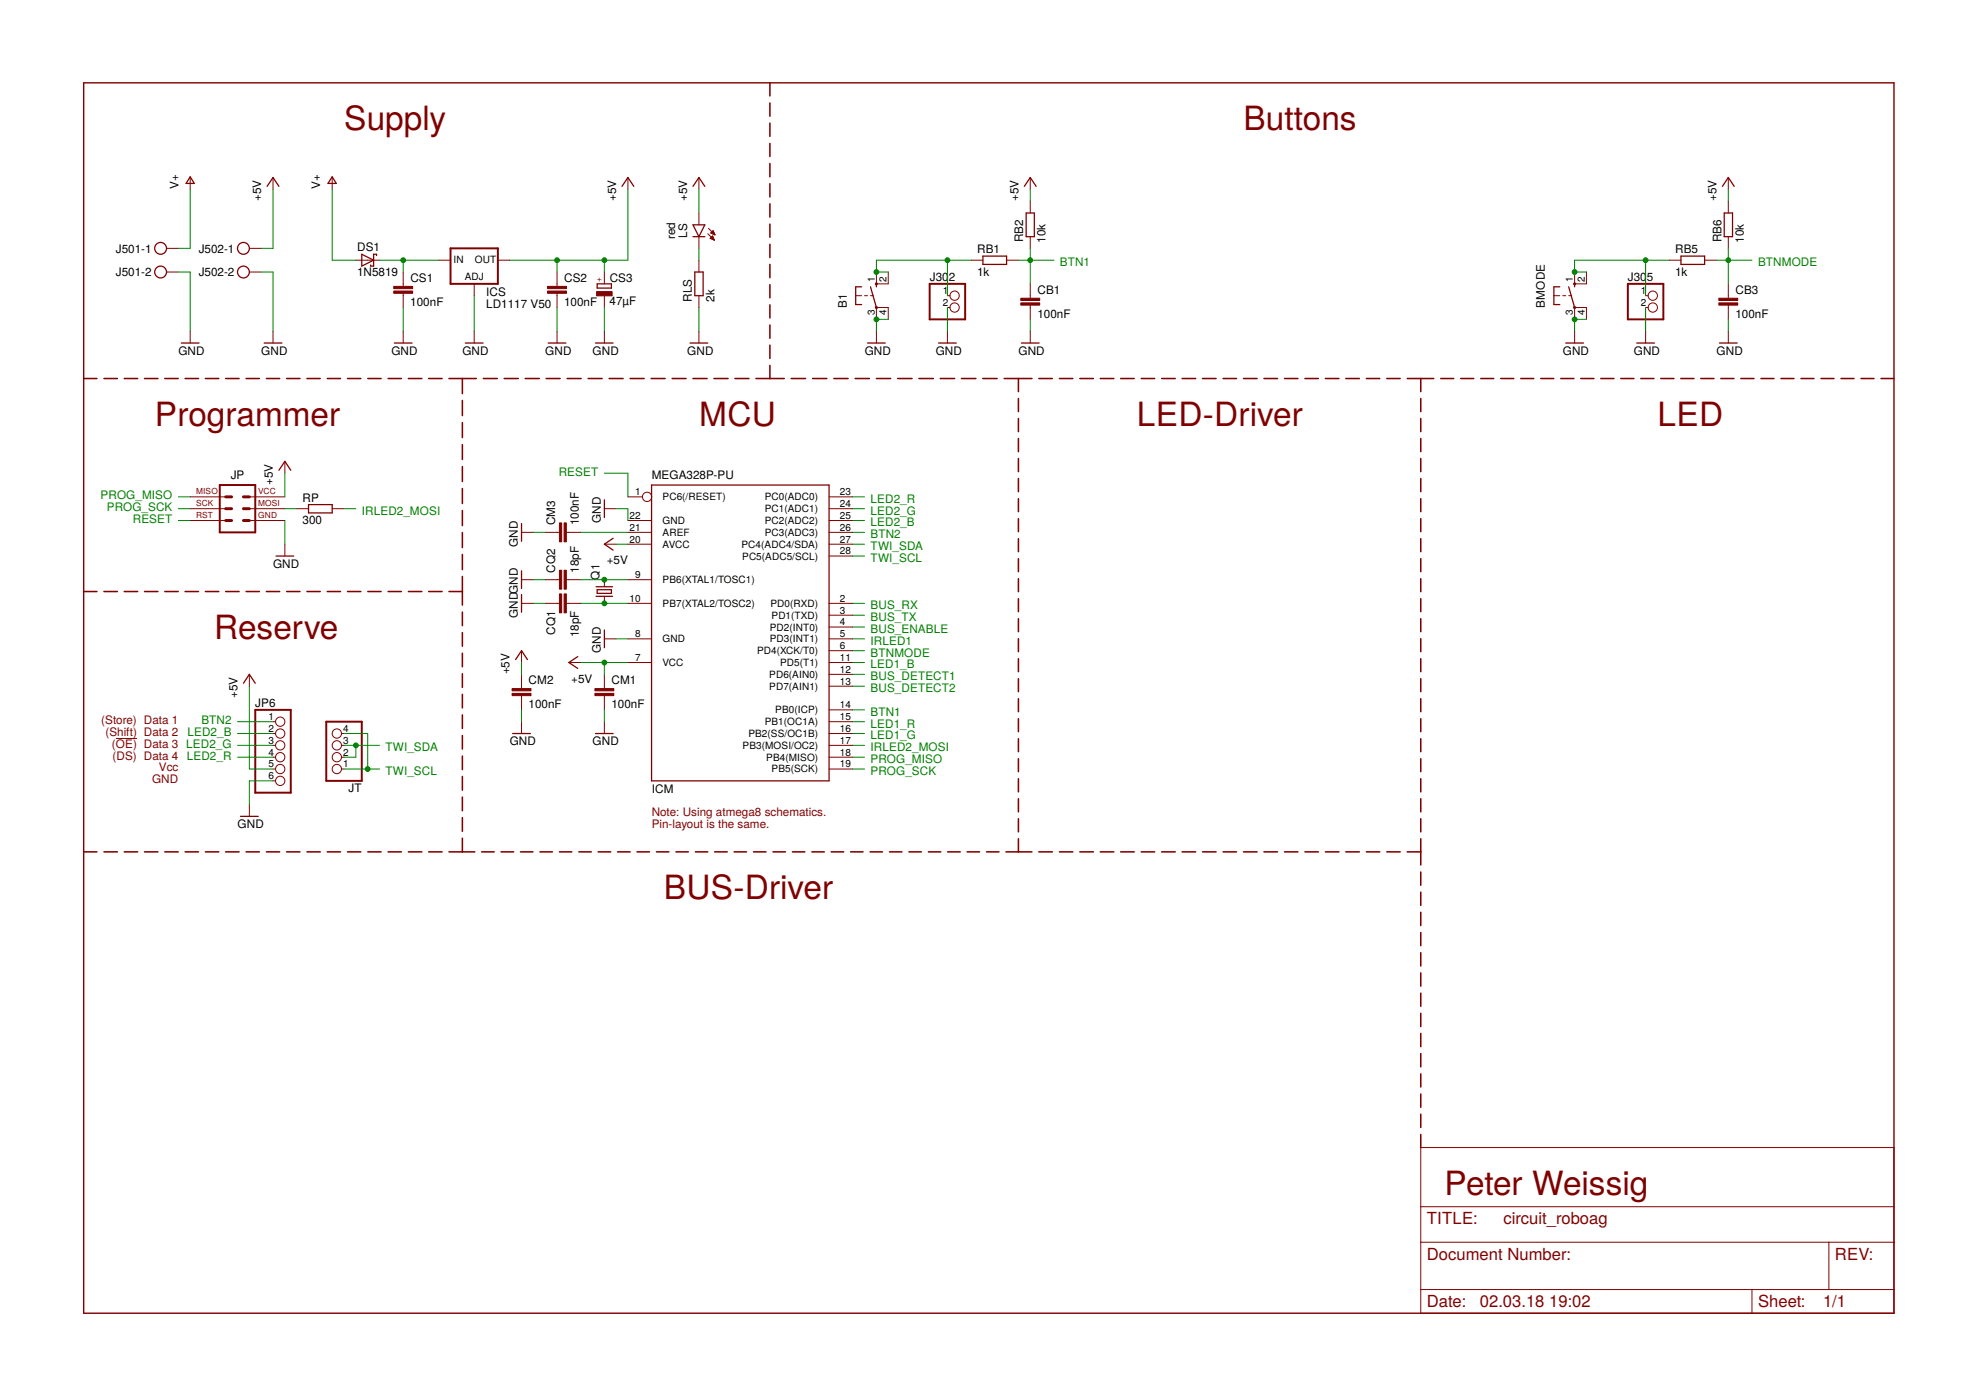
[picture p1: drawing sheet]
<svg xmlns="http://www.w3.org/2000/svg" width="297mm" height="210mm" viewBox="0 0 297 210" stroke-linecap="round" stroke-linejoin="round" font-family="sans-serif">
<g fill="none" stroke="#800000" stroke-width=".23">
<path d="M115.7 12.4v2M115.7 15.5v2M115.7 18.5v2M115.7 21.5v2M115.7 24.6v2M115.7 27.6v2M115.7 30.6v2M115.7 33.7v1.9M115.7 36.7v2M115.7 39.7v2M12.6 56.9h2M15.6 56.9h2"/>
<path d="M18.7 56.9h2M21.7 56.9h2M24.8 56.9h2M27.8 56.9h2M30.9 56.9h2M33.9 56.9h2M37 56.9h2M40 56.9h2M43.1 56.9h2M46.1 56.9h2M49.2 56.9h2M52.2 56.9h2"/>
<path d="M55.3 56.9h2M58.3 56.9h2M61.4 56.9h2M64.4 56.9h2M67.5 56.9h4.1M69.5 56.9v2.2M72.6 56.9h2.1M75.8 56.9h2.1M78.9 56.9h2.1M82.1 56.9h2.1M85.2 56.9h2.1M88.4 56.9h2.1"/>
<path d="M91.5 56.9h2.1M94.7 56.9h2.1M97.8 56.9h2.1M101 56.9h2.1M104.1 56.9h2.1M107.3 56.9h2.1M110.4 56.9h2.1M113.6 56.9h4.2M115.7 42.8v1.9M115.7 45.8v2M115.7 48.8v2M115.7 51.9v1.9"/>
<path d="M115.7 54.9v2M118.9 56.9h2.1M122.1 56.9h2.1M125.3 56.9h2.1M128.5 56.9h2.1M131.7 56.9h2.1M134.9 56.9h2.1M138.1 56.9h2.1M141.3 56.9h2.1M144.5 56.9h2.1M147.7 56.9h2.1M150.9 56.9h4.1"/>
<path d="M153 56.9v1.9M153 59.9v1.9M156.1 56.9h2M159.2 56.9h2M162.2 56.9h2.1M165.3 56.9h2M168.4 56.9h2M171.5 56.9h2M174.5 56.9h2.1M177.6 56.9h2M180.7 56.9h2M183.8 56.9h2"/>
<path d="M186.8 56.9h2.1M189.9 56.9h2M193 56.9h2M196.1 56.9h2M199.1 56.9h2.1M202.2 56.9h2M205.3 56.9h2M208.4 56.9h2M211.4 56.9h4M213.5 56.9v1.9M213.5 59.9v1.9M216.5 56.9h1.9"/>
<path d="M219.5 56.9h1.9M222.5 56.9h1.9M225.5 56.9h1.9M228.5 56.9h1.9M231.5 56.9h1.9M234.5 56.9h2M237.5 56.9h2M240.5 56.9h2M243.5 56.9h2M246.5 56.9h2M249.5 56.9h2M252.5 56.9h2"/>
<path d="M255.5 56.9h2M258.6 56.9h1.9M261.6 56.9h1.9M264.6 56.9h1.9M267.6 56.9h1.9M270.6 56.9h1.9M273.6 56.9h1.9M276.6 56.9h2M279.6 56.9h2M282.6 56.9h2M69.5 60.2v2.2M69.5 63.5v2.2"/>
<path d="M69.5 66.8v2.2M69.5 70.1v2.2M69.5 73.4v2.2M69.5 76.7v2.3M153 62.9v2M153 65.9v2M153 68.9v2M153 71.9v2M153 74.9v2M153 77.9v2M213.5 62.9v2M213.5 65.9v2"/>
<path d="M213.5 68.9v2M213.5 71.9v2M213.5 74.9v2M213.5 77.9v2M12.6 88.9h2M15.6 88.9h2M18.7 88.9h2M21.7 88.9h2M24.8 88.9h2M27.8 88.9h2M30.9 88.9h2M33.9 88.9h2"/>
<path d="M37 88.9h2M40 88.9h2M43.1 88.9h2M46.1 88.9h2M49.2 88.9h2M52.2 88.9h2M55.3 88.9h2M58.3 88.9h2M61.4 88.9h2M64.4 88.9h2M67.5 88.9h2M69.5 80v2.3"/>
<path d="M69.5 83.3v2.3M69.5 86.6v4.3M69.5 92v2M69.5 95.1v2M69.5 98.1v2.1M153 80.9v2M153 83.9v2M153 87v1.9M153 90v1.9M153 93v1.9M153 96v1.9M153 99v1.9"/>
<path d="M213.5 80.9v2M213.5 83.9v2M213.5 87v1.9M213.5 90v1.9M213.5 93v1.9M213.5 96v1.9M213.5 99v1.9M69.5 101.2v2.1M69.5 104.3v2.1M69.5 107.4v2.1M69.5 110.5v2M69.5 113.6v2"/>
<path d="M69.5 116.7v2M69.5 119.8v2M153 102v1.9M153 105v1.9M153 108v1.9M153 111v1.9M153 114v2M153 117v2M213.5 102v1.9M213.5 105v1.9M213.5 108v1.9M213.5 111v1.9"/>
<path d="M213.5 114v2M213.5 117v2M12.6 128h2M15.6 128h2M18.7 128h2M21.7 128h2M24.8 128h2M27.8 128h2M30.9 128h2M33.9 128h2M37 128h2M40 128h2"/>
<path d="M43.1 128h2M46.1 128h2M49.2 128h2M52.2 128h2M55.3 128h2M58.3 128h2M61.4 128h2M64.4 128h2M67.5 128h3.8M69.5 122.9v2M69.5 125.9v2.1M72.4 128h1.9"/>
<path d="M75.3 128h1.9M78.2 128h1.9M81.1 128h1.9M84.1 128h1.8M87 128h1.8M89.9 128h1.9M92.8 128h1.9M95.7 128h1.9M98.6 128h1.9M101.6 128h1.8M104.5 128h1.8M107.4 128h1.9"/>
<path d="M110.3 128h1.9M113.2 128h1.9M116.1 128h1.9M119.1 128h1.8M122 128h1.8M124.9 128h1.9M127.8 128h1.9M130.7 128h1.9M133.6 128h1.9M136.6 128h1.8M139.5 128h1.9M142.4 128h1.9"/>
<path d="M145.3 128h1.9M148.2 128h1.9M151.2 128h3.8M153 120v2M153 123v2M153 126v2M156.1 128h2M159.2 128h2M162.2 128h2.1M165.3 128h2M168.4 128h2M171.5 128h2"/>
<path d="M174.5 128h2.1M177.6 128h2M180.7 128h2M183.8 128h2M186.8 128h2.1M189.9 128h2M193 128h2M196.1 128h2M199.1 128h2.1M202.2 128h2M205.3 128h2M208.4 128h2"/>
<path d="M211.4 128h2.1M213.5 120v2M213.5 123v2M213.5 126v4M213.5 131v2M213.5 134v2M213.5 137.1v2M213.5 140.1v2M213.5 143.2v1.9M213.5 146.2v2M213.5 149.2v2M213.5 152.3v1.9"/>
<path d="M213.5 155.3v2M213.5 158.3v2M213.5 161.4v1.9M213.5 164.4v2M213.5 167.4v2M213.5 170.5v1.9"/>
</g>
<g fill="none" stroke="#800000" stroke-width=".15">
<path d="M25 37.3h1.8M28.6 26.7v1.7M37.5 37.3h1.7M41 26.7v1.7M49.9 26.7v1.7M53.5 39.1h3.5M65.9 39.1h1.8M74.8 39.1h1.8M94.3 26.7v1.7M105 26.7v1.7M105 32v1.8M105 35.6v1.7"/>
<path d="M105 39.1v1.8M106.3 35.1l1 1M106.4 34.3l1 1M106.7 35.8l.4-.3 .2 .6M106.7 35.8l.6 .3M106.7 35.8h.5M106.8 35.7h.4M106.8 35h.5M106.8 35.9h.4M106.9 35.1h.4M106.9 35.6h.2M106.9 34.9h.4"/>
<path d="M107 35.6h.1M107 34.8h.2M107 35.9h.3M107 35.5h.1M107.1 35.1h.3M107.1 34.8h.1M107.1 34.7h.1M107.1 34.7l.3 .6M107.1 34.7l-.3 .3 .6 .3M107.2 36h.1M107.2 35.2h.2M107.4 35.3h.1"/>
<path d="M145.9 39.1h1.8M151.2 39.1h1.8M154.8 26.7v1.7M154.8 30.2v1.8M154.8 35.6v1.7M250.8 39.1h1.8M256.1 39.1h1.8M259.7 26.7v1.7M259.7 30.2v1.8M259.7 35.6v1.7M25 40.9h1.8M28.6 49.8v1.7"/>
<path d="M37.5 40.9h1.7M41 49.8v1.7M60.6 40.9v2.1M60.6 44.1v2.1M60.6 49.8v1.7M71.2 42.7v1.7M71.2 49.8v1.7M83.7 40.9v2.1M83.7 44.1v2.1M83.7 49.8v1.7M90.8 40.9v1.8M90.8 44.4v1.8"/>
<path d="M90.8 49.8v1.7M105 44.4v1.8M105 49.8v1.7M128.6 44.4h.9M129.9 44.4h.4M130.8 44.4h.4M131.7 40.9v1.8h1.8v-1.8M131.7 48v-1.8h1.8v1.8M131.7 49.8v1.7M142.3 44.4h.4M142.3 46.2h.4M142.3 49.8v1.7"/>
<path d="M154.8 42.7v2.1M154.8 45.9v2.1M154.8 49.8v1.7M233.5 44.4h.9M234.8 44.4h.4M235.7 44.4h.4M236.6 40.9v1.8h1.8v-1.8M236.6 48v-1.8h1.8v1.8M236.6 49.8v1.7M247.2 44.4h.4M247.2 46.2h.4M247.2 49.8v1.7"/>
<path d="M259.7 42.7v2.1M259.7 45.9v2.1M259.7 49.8v1.7M28.6 78.2h5.3M28.6 76.4h5.3M28.6 74.7h5.3M37.5 78.2h5.3M37.5 76.4h5.3M37.5 74.7h5.3M42.8 69.3v1.8M44.6 76.4h1.8M49.9 76.4h1.8"/>
<path d="M78.4 80h1.7M81.9 80h2.1M85.1 80h2.1M90.8 76.4h1.8M94.3 78.2h3.6M94.3 80h3.6M94.3 74.7h2.2M124.6 78.2h3.5M124.6 80h3.5M124.6 76.4h3.5M124.6 74.7h3.5M42.8 81.8v1.7"/>
<path d="M78.4 90.7h1.7M78.4 87.1h1.7M78.4 97.8v1.7M81.9 90.7h2.1M81.9 87.1h2.1M85.1 90.7h2.1M85.1 87.1h2.1M85.5 99.5h1.7M90.8 96h1.8M90.8 81.8h1.8M90.8 87.1v1.1M90.8 89.6v1.1"/>
<path d="M94.3 90.7h3.6M94.3 87.1h3.6M94.3 96h3.6M94.3 99.5h3.6M94.3 81.8h3.6M124.6 90.7h3.5M124.6 96h3.5M124.6 99.5h3.5M124.6 81.8h3.5M124.6 97.8h3.5M124.6 94.2h3.5M124.6 92.4h3.5"/>
<path d="M124.6 83.5h3.5M17.4 111h3.2M37.5 101.3v1.8M41 115.5h.4M41 113.8h.4M41 112h.4M41 110.2h.4M41 108.4h.4M41 117.3h.4M51.3 115.5h.4M51.3 113.8h.4M51.3 112h.4"/>
<path d="M51.3 110.2h.4M78.4 101.3v2.2M78.4 104.5v2.2M78.4 108.4v1.8M90.8 101.3v2.2M90.8 104.5v2.2M90.8 108.4v1.8M124.6 115.5h3.5M124.6 113.8h3.5M124.6 112h3.5M124.6 110.2h3.5M124.6 108.4h3.5"/>
<path d="M124.6 106.7h3.5M124.6 103.1h3.5M124.6 101.3h3.5M37.5 120.9v1.8M213.5 172.4h71.1v24.9h-71.1zM213.5 186.6h71.1M213.5 193.8h71.1M213.5 181.3h71.1M263.2 193.8v3.5M274.8 186.6v7.2"/>
<circle cx="143.4" cy="46.2" r=".7"/>
<circle cx="143.4" cy="44.4" r=".7"/>
<circle cx="248.3" cy="44.4" r=".7"/>
<circle cx="248.3" cy="46.2" r=".7"/>
<circle cx="97.2" cy="74.7" r=".7"/>
<circle cx="42.1" cy="110.2" r=".7"/>
<circle cx="42.1" cy="113.8" r=".7"/>
<circle cx="42.1" cy="115.5" r=".7"/>
<circle cx="42.1" cy="112" r=".7"/>
<circle cx="42.1" cy="108.4" r=".7"/>
<circle cx="42.1" cy="117.3" r=".7"/>
<circle cx="50.6" cy="115.5" r=".7"/>
<circle cx="50.6" cy="113.8" r=".7"/>
<circle cx="50.6" cy="110.2" r=".7"/>
<circle cx="50.6" cy="112" r=".7"/>
</g>
<g fill="none" stroke="#800000" stroke-width=".19">
<path d="M28.6 26.6l.6 1h-1.2zM40.1 28l.9-1.3 .9 1.3M49.9 26.6l.6 1h-1.2zM54.4 38.2l1.7 .9-1.7 .9zM56.6 38.4v-.2h-.5v1.8h-.4v-.2M93.5 28l.8-1.3 .9 1.3M104.1 35.6h1.8M104.1 28l.9-1.3 .9 1.3M104.1 33.8h1.8l-.9 1.8zM147.7 38.5h3.5v1.2h-3.5zM153.9 28l.9-1.3 .9 1.3M154.2 32h1.2v3.6h-1.2z"/>
<path d="M252.6 38.5h3.5v1.2h-3.5zM258.8 28l.9-1.3 .9 1.3M259.1 32h1.2v3.6h-1.2zM27.2 51.5h2.7M39.7 51.5h2.7M59.2 51.5h2.7M69.9 51.5h2.7M82.4 51.5h2.6M89.5 51.5h2.6M89.7 42.7h2.2v.6h-2.2zM103.7 51.5h2.6M104.4 40.9h1.2v3.5h-1.2z"/>
<path d="M129.5 43.1h-.9v2.7h.9M130.3 51.5h2.7M130.8 43.1l.9 3.1M131.7 42.7v.4M141 51.5h2.7M153.5 51.5h2.6M234.4 43.1h-.9v2.7h.9M235.2 51.5h2.7M235.7 43.1l.9 3.1M236.6 42.7v.4M245.9 51.5h2.7M258.3 51.5h2.7"/>
<path d="M41.9 70.7l.9-1.4 .9 1.4M46.4 75.8h3.5v1.3h-3.5zM78.4 78.7v2.6M90.8 75.1v2.7M97.9 72.9h26.7v44.4h-26.7zM41.5 83.5h2.6M77.5 99.1l.9-1.3 .8 1.3M78.4 85.8v2.6M78.4 89.3v2.7M86.8 98.7l-1.3 .8 1.3 .9M89.6 88.2h2.4M89.6 89.6h2.4"/>
<path d="M89.7 88.6h2.2v.6h-2.2zM90.8 94.7v2.6M92.1 80.9l-1.3 .9 1.3 .9M36.6 102.7l.9-1.4 .9 1.4M77 110.2h2.7M89.5 110.2h2.6M36.1 122.7h2.7"/>
<circle cx="24.1" cy="37.3" r=".89"/>
<circle cx="36.6" cy="37.3" r=".89"/>
<circle cx="24.1" cy="40.9" r=".89"/>
<circle cx="36.6" cy="40.9" r=".89"/>
</g>
<path d="M12.6 12.4h272v184.9h-272z" fill="none" stroke="#800000" stroke-width=".21"/>
<g fill="none" stroke="#800000" stroke-width=".3">
<path d="M67.7 37.3h7.1v5.4h-7.1zM139.7 42.7h5.3v5.3h-5.3zM244.6 42.7h5.3v5.3h-5.3zM33 72.9h5.4v7.1h-5.4zM38.4 106.7h5.3v12.4h-5.3zM49 108.4h5.4v8.9h-5.4z"/>
<circle cx="131.7" cy="46.2" r=".08"/>
<circle cx="131.7" cy="42.7" r=".08"/>
<circle cx="236.6" cy="46.2" r=".08"/>
<circle cx="236.6" cy="42.7" r=".08"/>
</g>
<g fill="#800000" stroke="#800000" stroke-width=".15">
<path d="M59.2 43.7h2.8v.4h-2.8z"/>
<path d="M59.2 43h2.8v.4h-2.8z"/>
<path d="M89.6 43.8h2.4v.6h-2.4z"/>
<path d="M84.8 89.2h.3v2.9h-.3z"/>
<path d="M84.1 89.2h.3v2.9h-.3z"/>
<path d="M84.8 85.7h.3v2.8h-.3z"/>
<path d="M84.1 85.7h.3v2.8h-.3z"/>
<path d="M153.4 45.5h2.8v.3h-2.8z"/>
<path d="M153.4 44.8h2.8v.3h-2.8z"/>
<path d="M82.3 43.7h2.8v.4h-2.8z"/>
<path d="M82.3 43h2.8v.4h-2.8z"/>
<path d="M258.3 45.5h2.8v.3h-2.8z"/>
<path d="M258.3 44.8h2.8v.3h-2.8z"/>
<path d="M84.8 78.6h.3v2.8h-.3z"/>
<path d="M84.1 78.6h.3v2.8h-.3z"/>
<path d="M89.4 104.2h2.8v.3h-2.8z"/>
<path d="M89.4 103.5h2.8v.3h-2.8z"/>
<path d="M76.9 104.2h2.9v.3h-2.9z"/>
<path d="M76.9 103.5h2.9v.3h-2.9z"/>
</g>
<path d="M33.9 74.7h.9M33.9 76.4h.9M33.9 78.2h.9M36.6 74.7h.9M36.6 76.4h.9M36.6 78.2h.9" fill="none" stroke="#800000" stroke-width=".44"/>
<g fill="none" stroke="#008000" stroke-width=".15">
<path d="M28.6 28.4v8.9h-1.8M41 28.4v8.9h-1.8M49.9 28.4v10.7h3.6M57 39.1h8.9M60.6 39.1v1.8M83.7 39.1v1.8M90.8 39.1v1.8M94.3 28.4v10.7h-17.7M105 28.4v3.6M105 37.3v1.8M142.3 39.1v5.3M145.9 39.1h-14.2v1.8h1.8"/>
<path d="M153 39.1h5.3M154.8 28.4v1.8M154.8 37.3v5.4M247.2 39.1v5.3M250.8 39.1h-14.2v1.8h1.8M257.9 39.1h5.3M259.7 28.4v1.8M259.7 37.3v5.4M26.8 40.9h1.8v8.9M39.2 40.9h1.8v8.9M60.6 46.2v3.6M71.2 44.4v5.4"/>
<path d="M83.7 46.2v3.6M90.8 46.2v3.6M105 46.2v3.6M133.5 48h-1.8v1.8M142.3 46.2v3.6M154.8 48v1.8M238.4 48h-1.8v1.8M247.2 46.2v3.6M259.7 48v1.8M26.8 76.4h1.8M26.8 78.2h1.8M26.8 74.7h1.8"/>
<path d="M42.8 71.1v3.6M42.8 78.2v3.6M42.8 76.4h1.8M51.7 76.4h1.8M80.1 80h1.8M87.2 80h7.1M90.8 71.1h3.5v3.6M92.6 76.4h1.7v1.8M128.1 80h1.8M128.1 76.4h1.8M128.1 78.2h1.8M128.1 74.7h1.8"/>
<path d="M78.4 99.5v1.8M80.1 87.1h1.8M80.1 90.7h1.8M87.2 99.5h7.1M87.2 87.1h7.1M87.2 90.7h7.1M90.8 99.5v1.8M92.6 81.8h1.7M92.6 96h1.7M128.1 99.5h1.8M128.1 81.8h1.8M128.1 90.7h1.8"/>
<path d="M128.1 96h1.8M128.1 97.8h1.8M128.1 83.5h1.8M128.1 92.4h1.8M128.1 94.2h1.8M35.7 108.4h5.3M35.7 110.2h5.3M35.7 112h5.3M35.7 113.8h5.3M37.5 103.1v12.4h3.5M41 117.3h-3.5v3.6M51.7 115.5h5.3"/>
<path d="M51.7 110.2h3.5v5.3M51.7 112h5.3M53.5 112v1.8h-1.8M78.4 106.7v1.7M90.8 106.7v1.7M128.1 115.5h1.8M128.1 106.7h1.8M128.1 108.4h1.8M128.1 110.2h1.8M128.1 112h1.8M128.1 113.8h1.8M128.1 101.3h1.8"/>
<path d="M128.1 103.1h1.8"/>
</g>
<g fill="#008000" stroke="#008000" stroke-width=".15">
<circle cx="83.7" cy="39.1" r=".36"/>
<circle cx="90.8" cy="39.1" r=".36"/>
<circle cx="90.8" cy="99.5" r=".36"/>
<circle cx="131.7" cy="48" r=".36"/>
<circle cx="236.6" cy="48" r=".36"/>
<circle cx="131.7" cy="40.9" r=".36"/>
<circle cx="142.3" cy="39.1" r=".36"/>
<circle cx="154.8" cy="39.1" r=".36"/>
<circle cx="60.6" cy="39.1" r=".36"/>
<circle cx="236.6" cy="40.9" r=".36"/>
<circle cx="247.2" cy="39.1" r=".36"/>
<circle cx="259.7" cy="39.1" r=".36"/>
<circle cx="90.8" cy="90.7" r=".36"/>
<circle cx="90.8" cy="87.1" r=".36"/>
<circle cx="55.2" cy="115.5" r=".36"/>
<circle cx="53.5" cy="112" r=".36"/>
</g>
<g font-size="5" fill="#800000">
<text x="51.7" y="19.6">Supply</text>
<text x="186.8" y="19.6">Buttons</text>
<text x="23.3" y="64">Programmer</text>
<text x="105.1" y="64">MCU</text>
<text x="170.8" y="64">LED-Driver</text>
<text x="249.1" y="64">LED</text>
<text x="32.2" y="96">Reserve</text>
<text x="99.7" y="135.1">BUS-Driver</text>
<text x="217.1" y="179.5">Peter Weissig</text>
</g>
<g font-size="2.5" fill="#800000">
<text x="214.4" y="184">TITLE:</text>
<text x="225.9" y="184">circuit_roboag</text>
<text x="214.4" y="189.3">Document Number:</text>
<text x="275.7" y="189.3">REV:</text>
<text x="214.4" y="196.4">Date:</text>
<text x="222.3" y="196.4">02.03.18</text>
<text x="232.8" y="196.4">19:02</text>
<text x="264.1" y="196.4">Sheet:</text>
<text x="273.9" y="196.4">1/1</text>
</g>
<g font-size="1.8">
<text x="26.8" y="28.4" transform="rotate(-90 26.8 28.4)">V+</text>
<text x="48.1" y="28.4" transform="rotate(-90 48.1 28.4)">V+</text>
<text x="39.2" y="30.2" transform="rotate(-90 39.2 30.2)">+5V</text>
<text x="92.6" y="30.2" transform="rotate(-90 92.6 30.2)">+5V</text>
<text x="101.5" y="35.9" transform="rotate(-90 101.5 35.9)">red</text>
<text x="103.2" y="35.7" transform="rotate(-90 103.2 35.7)">LS</text>
<text x="103.2" y="30.2" transform="rotate(-90 103.2 30.2)">+5V</text>
<text x="153" y="30.2" transform="rotate(-90 153 30.2)">+5V</text>
<text x="257.9" y="30.2" transform="rotate(-90 257.9 30.2)">+5V</text>
<text x="17.4" y="41.5">J501-2</text>
<text x="17.4" y="38">J501-1</text>
<text x="29.9" y="41.5">J502-2</text>
<text x="29.9" y="38">J502-1</text>
<text x="53.6" y="41.5">1N5819</text>
<text x="53.7" y="37.8">DS1</text>
<text x="146.8" y="41.4">1k</text>
<text x="146.8" y="38.1">RB1</text>
<text x="153.7" y="36.4" transform="rotate(-90 153.7 36.4)">RB2</text>
<text x="157.1" y="36.4" transform="rotate(-90 157.1 36.4)">10k</text>
<text x="251.7" y="41.4">1k</text>
<text x="251.7" y="38.1">RB5</text>
<text x="258.6" y="36.4" transform="rotate(-90 258.6 36.4)">RB6</text>
<text x="262" y="36.4" transform="rotate(-90 262 36.4)">10k</text>
<text x="61.6" y="45.9">100nF</text>
<text x="61.7" y="42.4">CS1</text>
<text x="73" y="46.2">LD1117 V50</text>
<text x="73" y="44.4">ICS</text>
<text x="84.8" y="45.9">100nF</text>
<text x="84.8" y="42.4">CS2</text>
<text x="91.6" y="45.9">47µF</text>
<text x="91.6" y="42.3">CS3</text>
<text x="104" y="45.3" transform="rotate(-90 104 45.3)">RLS</text>
<text x="107.3" y="45.3" transform="rotate(-90 107.3 45.3)">2k</text>
<text x="127.2" y="46.2" transform="rotate(-90 127.2 46.2)">B1</text>
<text x="139.7" y="42.2">J30</text>
<text x="142.5" y="42.2">2</text>
<text x="155.9" y="47.7">100nF</text>
<text x="155.9" y="44.2">CB1</text>
<text x="232.1" y="46.2" transform="rotate(-90 232.1 46.2)">BMODE</text>
<text x="244.6" y="42.2">J30</text>
<text x="247.4" y="42.2">5</text>
<text x="260.7" y="47.7">100nF</text>
<text x="260.8" y="44.2">CB3</text>
<text x="26.8" y="53.3">GND</text>
<text x="39.3" y="53.3">GND</text>
<text x="58.8" y="53.3">GND</text>
<text x="69.5" y="53.3">GND</text>
<text x="81.9" y="53.3">GND</text>
<text x="89" y="53.3">GND</text>
<text x="103.3" y="53.3">GND</text>
<text x="129.9" y="53.3">GND</text>
<text x="140.6" y="53.3">GND</text>
<text x="153" y="53.3">GND</text>
<text x="234.8" y="53.3">GND</text>
<text x="245.5" y="53.3">GND</text>
<text x="257.9" y="53.3">GND</text>
<text x="34.7" y="72">JP</text>
<text x="97.9" y="72">MEGA328P-PU</text>
<text x="41" y="72.9" transform="rotate(-90 41 72.9)">+5V</text>
<text x="45.5" y="75.4">RP</text>
<text x="45.5" y="78.7">300</text>
<text x="77.8" y="82.2" transform="rotate(-90 77.8 82.2)">GND</text>
<text x="83.4" y="78.9" transform="rotate(-90 83.4 78.9)">CM3</text>
<text x="87" y="78.9" transform="rotate(-90 87 78.9)">100nF</text>
<text x="90.3" y="78.6" transform="rotate(-90 90.3 78.6)">GND</text>
<text x="41" y="85.3">GND</text>
<text x="83.4" y="86" transform="rotate(-90 83.4 86)">CQ2</text>
<text x="87" y="86" transform="rotate(-90 87 86)">18pF</text>
<text x="90.1" y="87.1" transform="rotate(-90 90.1 87.1)">Q1</text>
<text x="91.2" y="84.8">+5V</text>
<text x="77.8" y="92.8" transform="rotate(-90 77.8 92.8)">GNDGND</text>
<text x="83.4" y="95.4" transform="rotate(-90 83.4 95.4)">CQ1</text>
<text x="87" y="95.7" transform="rotate(-90 87 95.7)">18pF</text>
<text x="76.6" y="101.3" transform="rotate(-90 76.6 101.3)">+5V</text>
<text x="90.3" y="98.2" transform="rotate(-90 90.3 98.2)">GND</text>
<text x="35.7" y="104.9" transform="rotate(-90 35.7 104.9)">+5V</text>
<text x="38.4" y="106.2">JP6</text>
<text x="79.4" y="106.4">100nF</text>
<text x="79.4" y="102.8">CM2</text>
<text x="85.8" y="102.6">+5V</text>
<text x="91.9" y="106.4">100nF</text>
<text x="91.9" y="102.8">CM1</text>
<text x="76.6" y="112">GND</text>
<text x="89" y="112">GND</text>
<text x="52.4" y="119">JT</text>
<text x="97.9" y="119.1">ICM</text>
<text x="35.7" y="124.4">GND</text>
</g>
<g font-size="1.8" fill="#008000">
<text x="159.3" y="40">BTN1</text>
<text x="264.1" y="40">BTNMODE</text>
<text x="83.9" y="71.5">RESET</text>
<text x="15.1" y="75">PROG_MISO</text>
<text x="16.1" y="76.8">PROG_SCK</text>
<text x="54.4" y="77.3">IRLED2_MOSI</text>
<text x="130.8" y="77.3">LED2_G</text>
<text x="130.8" y="75.5">LED2_R</text>
<text x="19.9" y="78.6">RESET</text>
<text x="130.8" y="80.9">BTN2</text>
<text x="130.8" y="82.7">TWI_SDA</text>
<text x="130.8" y="79.1">LED2_B</text>
<text x="130.8" y="84.4">TWI_SCL</text>
<text x="130.8" y="91.5">BUS_RX</text>
<text x="130.8" y="93.3">BUS_TX</text>
<text x="130.8" y="95.1">BUS_ENABLE</text>
<text x="130.8" y="98.7">BTNMODE</text>
<text x="130.8" y="96.9">IRLED1</text>
<text x="130.8" y="100.4">LED1_B</text>
<text x="130.8" y="107.5">BTN1</text>
<text x="130.8" y="102.2">BUS_DETECT1</text>
<text x="130.8" y="104">BUS_DETECT2</text>
<text x="28.2" y="110.6">LED2_B</text>
<text x="30.3" y="108.8">BTN2</text>
<text x="57.9" y="112.9">TWI_SDA</text>
<text x="130.8" y="109.3">LED1_R</text>
<text x="130.8" y="111.1">LED1_G</text>
<text x="130.8" y="112.9">IRLED2_MOSI</text>
<text x="28.1" y="114.1">LED2_R</text>
<text x="57.9" y="116.4">TWI_SCL</text>
<text x="130.8" y="114.7">PROG_MISO</text>
<text x="130.8" y="116.4">PROG_SCK</text>
</g>
<g font-size="1.8" fill="#800000">
<text x="15.2" y="108.8">(Store) Data 1</text>
<text x="15.8" y="110.6">(Shift) Data 2</text>
<text x="16.8" y="112.3">(OE) Data 3 LED2_G</text>
<text x="16.9" y="114.1">(DS) Data 4</text>
<text x="22.8" y="117.7">GND</text>
<text x="23.9" y="115.9">Vcc</text>
<text x="97.9" y="122.6">Note: Using atmega8 schematics.</text>
<text x="97.9" y="124.4">Pin-layout is the same.</text>
</g>
<g font-size="1.5">
<text x="68.1" y="39.5">IN</text>
<text x="71.3" y="39.5">OUT</text>
<text x="69.8" y="42.1">ADJ</text>
<text x="131.4" y="47.3" transform="rotate(-90 131.4 47.3)">3</text>
<text x="131.4" y="42.4" transform="rotate(-90 131.4 42.4)">1</text>
<text x="133.2" y="47.3" transform="rotate(-90 133.2 47.3)">4</text>
<text x="133.2" y="42.4" transform="rotate(-90 133.2 42.4)">2</text>
<text x="141.7" y="44.2">1</text>
<text x="141.7" y="46">2</text>
<text x="236.3" y="47.3" transform="rotate(-90 236.3 47.3)">3</text>
<text x="236.3" y="42.4" transform="rotate(-90 236.3 42.4)">1</text>
<text x="238.1" y="47.3" transform="rotate(-90 238.1 47.3)">4</text>
<text x="238.1" y="42.4" transform="rotate(-90 238.1 42.4)">2</text>
<text x="246.6" y="44.2">1</text>
<text x="246.6" y="46">2</text>
<text x="94.6" y="78">22</text>
<text x="95.4" y="74.4">1</text>
<text x="99.6" y="75.2">PC6(/RESET)</text>
<text x="114.9" y="77">PC1(ADC1)</text>
<text x="114.9" y="75.2">PC0(ADC0)</text>
<text x="126.2" y="78">25</text>
<text x="126.2" y="76.2">24</text>
<text x="126.2" y="74.4">23</text>
<text x="94.6" y="79.7">21</text>
<text x="94.6" y="81.5">20</text>
<text x="99.6" y="78.7">GND</text>
<text x="99.6" y="80.5">AREF</text>
<text x="99.6" y="82.3">AVCC</text>
<text x="111.4" y="82.3">PC4(ADC4/SDA)</text>
<text x="114.9" y="80.5">PC3(ADC3)</text>
<text x="114.9" y="78.7">PC2(ADC2)</text>
<text x="126.2" y="83.3">28</text>
<text x="126.2" y="81.5">27</text>
<text x="126.2" y="79.7">26</text>
<text x="95.4" y="86.9">9</text>
<text x="99.6" y="87.6">PB6(XTAL1/TOSC1)</text>
<text x="111.5" y="84.1">PC5(ADC5/SCL)</text>
<text x="94.6" y="90.4">10</text>
<text x="95.4" y="95.7">8</text>
<text x="99.6" y="91.2">PB7(XTAL2/TOSC2)</text>
<text x="115.7" y="94.7">PD2(INT0)</text>
<text x="115.8" y="91.2">PD0(RXD)</text>
<text x="115.9" y="93">PD1(TXD)</text>
<text x="126.2" y="95.7">5</text>
<text x="126.2" y="94">4</text>
<text x="126.2" y="92.2">3</text>
<text x="126.2" y="90.4">2</text>
<text x="95.4" y="99.3">7</text>
<text x="99.6" y="96.5">GND</text>
<text x="99.6" y="100.1">VCC</text>
<text x="113.7" y="98.3">PD4(XCK/T0)</text>
<text x="115.6" y="101.8">PD6(AIN0)</text>
<text x="115.7" y="96.5">PD3(INT1)</text>
<text x="117.2" y="100.1">PD5(T1)</text>
<text x="126.2" y="101.1">12</text>
<text x="126.2" y="99.3">11</text>
<text x="126.2" y="97.5">6</text>
<text x="115.6" y="103.6">PD7(AIN1)</text>
<text x="116.5" y="107.2">PB0(ICP)</text>
<text x="126.2" y="106.4">14</text>
<text x="126.2" y="102.9">13</text>
<text x="40.3" y="108.2">1</text>
<text x="40.3" y="110">2</text>
<text x="40.3" y="111.7">3</text>
<text x="40.3" y="113.5">4</text>
<text x="51.5" y="113.5">2</text>
<text x="51.5" y="111.7">3</text>
<text x="51.5" y="110">4</text>
<text x="111.6" y="112.5">PB3(MOSI/OC2)</text>
<text x="112.4" y="110.7">PB2(SS/OC1B)</text>
<text x="114.9" y="109">PB1(OC1A)</text>
<text x="126.2" y="113.5">18</text>
<text x="126.2" y="111.7">17</text>
<text x="126.2" y="110">16</text>
<text x="126.2" y="108.2">15</text>
<text x="40.3" y="115.3">5</text>
<text x="40.3" y="117.1">6</text>
<text x="51.5" y="115.3">1</text>
<text x="115.1" y="114.3">PB4(MISO)</text>
<text x="115.9" y="116.1">PB5(SCK)</text>
<text x="126.2" y="115.3">19</text>
</g>
<g font-size="1.2" fill="#800000">
<text x="90.4" y="42.4" transform="rotate(-90 90.4 42.4)">+</text>
<text x="29.5" y="77.8">RST</text>
<text x="29.5" y="76">SCK</text>
<text x="29.5" y="74.2">MISO</text>
<text x="38.8" y="76">MOSI</text>
<text x="38.8" y="77.8">GND</text>
<text x="38.8" y="74.2">VCC</text>
</g>
</svg>
